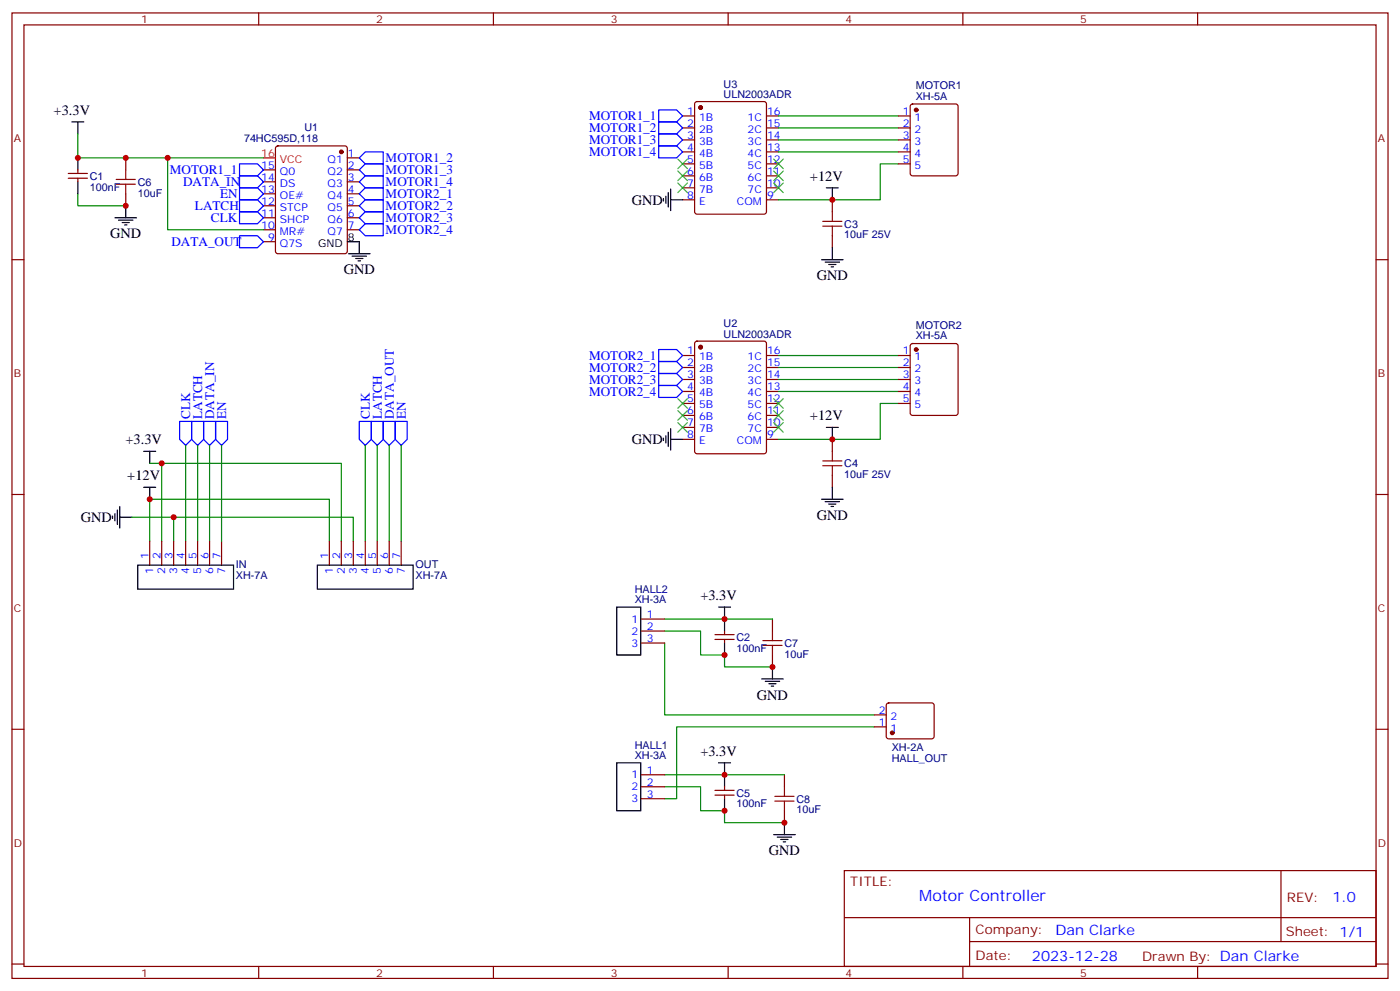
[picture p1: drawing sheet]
<svg xmlns="http://www.w3.org/2000/svg" width="412mm" height="292mm" viewBox="0 0 412 292" stroke-linecap="round" stroke-linejoin="round" font-family="sans-serif">
<g fill="none" stroke="#870000" stroke-width=".35">
<path d="M3.5 3.8h405.4v284.3h-405.4zM7.1 7.3h398.2v277.3h-398.2zM76.2 3.8v3.5M145.3 3.8v3.5M214.5 3.8v3.5M283.6 3.8v3.5M352.8 3.8v3.5M201.1 34.1h3.5M201.1 37.7h3.5M204.8 30.1l.5-.2h19.8l.6 .4 .1 32.1-.5 .6-20 .1-.6-.5-.1-32zM225.8 34.1h3.5M225.8 37.7h3.5"/>
<path d="M264.6 34.1h3.5M264.6 37.7h3.5M268.3 30.8l.5-.2h12.7l.7 .5v20l-.4 .6-13 .1-.6-.5-.1-20zM20.1 52.5h5.7M20.1 51.1h5.7M22.9 50v1.1M22.9 52.5v1.1M37 46.5v3.5M37 57.1v3.5M77.6 50h3.5M77.6 53.6h3.5M77.6 57.1h3.5"/>
<path d="M81.4 43.2l.4-.2h19.8l.7 .4v30.6l-.5 .7h-20l-.6-.4-.1-30.6zM102.3 46.5h3.5M102.3 50h3.5M102.3 53.6h3.5M102.3 57.1h3.5M201.1 41.2h3.5M201.1 44.7h3.5M201.1 48.3h3.5M201.1 51.8h3.5M201.1 55.3h3.5M201.1 58.8h3.5M225.8 41.2h3.5"/>
<path d="M225.8 44.7h3.5M225.8 48.3h3.5M225.8 51.8h3.5M225.8 55.3h3.5M225.8 58.8h3.5M245.2 58.8v3.6M264.6 41.2h3.5M264.6 44.7h3.5M264.6 48.3h3.5M3.5 76.5h3.6M77.6 60.6h3.5M77.6 64.1h3.5"/>
<path d="M77.6 67.7h3.5M77.6 71.2h3.5M102.3 60.6h3.5M102.3 64.1h3.5M102.3 67.7h3.5M245.2 69.4v3.6M405.3 76.5h3.6M201.1 104.7h3.5M201.1 108.2h3.5M201.1 111.8h3.5M201.1 115.3h3.5M201.1 118.8h3.5"/>
<path d="M204.8 100.7l.5-.2h19.8l.6 .4 .1 32-.5 .7h-20l-.6-.4-.1-32zM225.8 104.7h3.5M225.8 108.2h3.5M225.8 111.8h3.5M225.8 115.3h3.5M225.8 118.8h3.5M264.6 104.7h3.5M264.6 108.2h3.5M264.6 111.8h3.5M264.6 115.3h3.5M264.6 118.8h3.5M268.3 101.4l.5-.2h12.7l.7 .4v20l-.4 .7h-13l-.6-.4-.1-20z"/>
<path d="M201.1 122.3h3.5M201.1 125.9h3.5M201.1 129.4h3.5M225.8 122.3h3.5M225.8 125.9h3.5M225.8 129.4h3.5M245.2 129.4v3.5M245.2 140v3.5M3.5 145.6h3.6M44.1 159.4v7M47.6 159.4v7M51.2 159.4v7"/>
<path d="M54.7 159.4v7M58.2 159.4v7M61.7 159.4v7M65.3 159.4v7M97 159.4v7M100.5 159.4v7M104.1 159.4v7M107.6 159.4v7M111.1 159.4v7M114.7 159.4v7M118.2 159.4v7M405.3 145.6h3.6"/>
<path d="M188.7 182.3h7.1M188.7 185.8h7.1M188.7 189.4h7.1M210.6 188.3h5.7M210.6 186.9h5.7M213.4 185.8v1.1M213.4 188.3v1.1M227.5 182.3v3.5M227.5 192.9v3.5M3.5 214.8h3.6M257.5 214.1h3.6M257.5 210.5h3.6"/>
<path d="M261.3 207.2l.5-.2h12.7l.5 .2 .2 .5-.1 9.5-.6 .4-13-.1-.4-.6v-9.2zM405.3 214.8h3.6M188.7 228.2h7.1M188.7 231.7h7.1M188.7 235.2h7.1M210.6 234.2h5.7M210.6 232.8h5.7M213.4 231.7v1.1M213.4 234.2v1M231.1 228.2v3.5M231.1 238.8v3.5M248.7 256.4h156.6v28.2h-156.6z"/>
<path d="M377.3 256.4v20.9M248.7 270.2h156.5M285.6 277.3h119.6M285.6 270.2v14.2M3.5 283.9h3.6M76.2 284.6v3.5M145.3 284.6v3.5M214.5 284.6v3.5M283.6 284.6v3.5M352.8 284.6v3.5M405.3 283.9h3.6"/>
</g>
<g fill="#870000" stroke="#870000" stroke-width=".35">
<circle cx="100.5" cy="44.7" r=".53"/>
<circle cx="206.4" cy="31.7" r=".53"/>
<circle cx="206.4" cy="102.2" r=".53"/>
<circle cx="269.9" cy="32.4" r=".53"/>
<circle cx="269.9" cy="102.9" r=".53"/>
<circle cx="262.8" cy="215.8" r=".53"/>
</g>
<g fill="none" stroke="#000" stroke-width=".35">
<path d="M21.2 35.9h3.5M22.9 35.9v3.5M22.9 46.5v3.5M22.9 53.6v3.5M195.4 58.5v.7M196.1 57.8v2.1M196.8 56.7v4.3M197.6 58.8h3.5M197.6 55.7v6.3M243.4 55.3h3.5M245.2 55.3v3.5M33.9 64.1h6.3"/>
<path d="M34.9 64.8h4.3M36 65.5h2.1M36.7 66.3h.7M37 60.6v3.5M102.3 71.2h3.5v3.5M102.7 74.7h6.3M103.7 75.4h4.2M104.8 76.1h2.1M105.5 76.8h.7M242 76.5h6.4M243.1 77.2h4.2M244.1 77.9h2.1"/>
<path d="M244.8 78.6h.7M245.2 73v3.5M42.3 132.9h3.6M44.1 132.9v3.6M195.4 129v.8M196.1 128.3v2.2M196.8 127.3v4.2M197.6 126.2v6.4M197.6 129.4h3.5M243.4 125.9h3.5M245.2 125.9v3.5M33.2 152v.7"/>
<path d="M33.9 151.3v2.1M34.6 150.2v4.2M35.3 152.3h3.5M35.3 149.2v6.3M42.3 143.5h3.6M44.1 143.5v3.5M242 147h6.4M243.1 147.7h4.2M244.1 148.4h2.1M244.8 149.2h.7M245.2 143.5v3.5M40.6 166.4h28.2v7.1h-28.2z"/>
<path d="M93.5 166.4h28.2v7.1h-28.2zM181.7 178.8h7v14.1h-7zM211.7 178.8h3.5M213.4 178.8v7M213.4 189.4v3.5M224.4 200h6.3M227.5 196.4v3.6M225.4 200.7h4.3M226.5 201.4h2.1M227.2 202.1h.7M181.7 224.6h7v14.2h-7zM211.7 224.6h3.5"/>
<path d="M213.4 224.6v7.1M213.4 235.2v3.6M227.9 245.8h6.3M229 246.5h4.2M230 247.2h2.1M230.7 247.9h.7M231.1 242.3v3.5"/>
</g>
<path d="M77.6 46.5h3.5" fill="none" stroke="#f00" stroke-width=".35"/>
<g fill="none" stroke="#008700" stroke-width=".35">
<path d="M22.9 39.4v7.1h54.7M229.3 34.1h35.3M229.3 37.7h35.3M22.9 57.1v3.5h14.1M49.4 46.5v21.2h28.2M229.3 41.2h35.3M229.3 44.7h35.3M264.6 48.3h-5.3v10.5h-30M229.3 104.7h35.3M229.3 108.2h35.3M229.3 111.8h35.3M229.3 115.3h35.3"/>
<path d="M264.6 118.8h-5.3v10.6h-30M44.1 136.5h3.5v22.9M47.6 136.5h52.9v22.9M54.7 131.2v28.2M58.2 131.2v28.2M61.7 131.2v28.2M65.3 131.2v28.2M107.6 131.2v28.2M111.1 131.2v28.2M114.7 131.2v28.2M118.2 131.2v28.2M38.8 152.3h12.4v7.1"/>
<path d="M44.1 159.4v-12.4h52.9v12.4M51.2 152.3h52.9v7.1M195.8 185.8h10.6v7.1h7v3.5h14.1M195.8 189.4v21.1h61.7M195.8 182.3h31.7M257.5 214.1h-58.2v21.1h-3.5M195.8 231.7h10.6v7.1h7v3.5h17.7M195.8 228.2h35.3"/>
</g>
<g fill="none" stroke="#00f" stroke-width=".35">
<path d="M194 32.4h5.3l1.8 1.7-1.8 1.8h-5.3zM194 35.9h5.3l1.8 1.8-1.8 1.7h-5.3zM194 39.4h5.3l1.8 1.8-1.8 1.8h-5.3zM70.6 58.8h5.2l1.8 1.8-1.8 1.8h-5.2zM70.6 51.8h5.2l1.8 1.8-1.8 1.7h-5.2zM70.6 48.3h5.2l1.8 1.7-1.8 1.8h-5.2zM70.6 55.3h5.2l1.8 1.8-1.8 1.7h-5.2zM105.8 46.5l1.8-1.8h5.3v3.6h-5.3zM105.8 50l1.8-1.7h5.3v3.5h-5.3zM105.8 53.6l1.8-1.8h5.3v3.5h-5.3zM105.8 57.1l1.8-1.8h5.3v3.5h-5.3zM194 43h5.3l1.8 1.7-1.8 1.8h-5.3z"/>
<path d="M70.6 62.4h5.2l1.8 1.7-1.8 1.8h-5.2zM70.6 69.4h5.2l1.8 1.8-1.8 1.8h-5.2zM105.8 60.6l1.8-1.8h5.3v3.6h-5.3zM105.8 64.1l1.8-1.7h5.3v3.5h-5.3zM105.8 67.7l1.8-1.8h5.3v3.5h-5.3zM194 102.9h5.3l1.8 1.8-1.8 1.8h-5.3zM194 106.5h5.3l1.8 1.7-1.8 1.8h-5.3zM194 110h5.3l1.8 1.8-1.8 1.7h-5.3zM194 113.5h5.3l1.8 1.8-1.8 1.8h-5.3zM52.9 124.1h3.5v5.3l-1.7 1.8-1.8-1.8zM56.4 124.1h3.6v5.3l-1.8 1.8-1.8-1.8zM60 124.1h3.5v5.3l-1.8 1.8-1.7-1.8z"/>
<path d="M63.5 124.1h3.5v5.3l-1.7 1.8-1.8-1.8zM105.8 124.1h3.6v5.3l-1.8 1.8-1.8-1.8zM109.4 124.1h3.5v5.3l-1.8 1.8-1.7-1.8zM112.9 124.1h3.5v5.3l-1.7 1.8-1.8-1.8zM116.4 124.1h3.5v5.3l-1.7 1.8-1.8-1.8z"/>
</g>
<g fill="none" stroke="#a10000" stroke-width=".35">
<path d="M34.2 54.3h5.7M34.2 52.8h5.7M37 50v2.8M37 54.3v2.8M242.4 66.6h5.6M242.4 65.2h5.6M245.2 62.4v2.8M245.2 66.6v2.8M242.4 137.2h5.6M242.4 135.7h5.6M245.2 132.9v2.8M245.2 137.2v2.8"/>
<path d="M224.7 190.1h5.7M224.7 188.7h5.7M227.5 185.8v2.9M227.5 190.1v2.8M228.2 235.9h5.7M228.2 234.5h5.7M231.1 231.7v2.8M231.1 235.9v2.9"/>
</g>
<g fill="none" stroke="#3c3" stroke-width=".35">
<path d="M199.7 46.8l2.8 2.9M199.7 50.4l2.8 2.8M199.7 53.9l2.8 2.8M202.5 46.8l-2.8 2.9M202.5 50.4l-2.8 2.8M202.5 53.9l-2.8 2.8M227.9 53.9l2.8 2.8M227.9 50.4l2.8 2.8M227.9 46.8l2.8 2.9M230.7 53.9l-2.8 2.8M230.7 50.4l-2.8 2.8M230.7 46.8l-2.8 2.9"/>
<path d="M199.7 117.4l2.8 2.8M202.5 117.4l-2.8 2.8M227.9 117.4l2.8 2.8M230.7 117.4l-2.8 2.8M199.7 120.9l2.8 2.9M199.7 124.5l2.8 2.8M202.5 120.9l-2.8 2.9M202.5 124.5l-2.8 2.8M227.9 124.5l2.8 2.8M227.9 120.9l2.8 2.9M230.7 124.5l-2.8 2.8M230.7 120.9l-2.8 2.9"/>
</g>
<g fill="#c00">
<circle cx="44.1" cy="147" r=".88"/>
<circle cx="47.6" cy="136.5" r=".88"/>
<circle cx="51.2" cy="152.3" r=".88"/>
<circle cx="213.4" cy="182.3" r=".88"/>
<circle cx="213.4" cy="228.2" r=".88"/>
<circle cx="37" cy="46.5" r=".88"/>
<circle cx="37" cy="60.6" r=".88"/>
<circle cx="49.4" cy="46.5" r=".88"/>
<circle cx="245.2" cy="58.8" r=".88"/>
<circle cx="245.2" cy="129.4" r=".88"/>
<circle cx="231.1" cy="242.3" r=".88"/>
<circle cx="227.5" cy="196.4" r=".88"/>
<circle cx="22.9" cy="46.5" r=".88"/>
<circle cx="213.4" cy="192.9" r=".88"/>
<circle cx="213.4" cy="238.8" r=".88"/>
</g>
<text font-size="4.6" fill="#00f" x="270.8" y="265.4">Motor Controller</text>
<g font-size="4.2">
<text x="15.8" y="33.8">+3.3V</text>
<text x="238.6" y="53.2">+12V</text>
<text x="186.1" y="60.3">GND</text>
<text x="32.5" y="70.2">GND</text>
<text x="101.2" y="80.8">GND</text>
<text x="240.6" y="82.6">GND</text>
<text x="238.6" y="123.8">+12V</text>
<text x="37" y="130.8">+3.3V</text>
<text x="186.1" y="130.8">GND</text>
<text x="37.5" y="141.4">+12V</text>
<text x="23.8" y="153.8">GND</text>
<text x="240.6" y="153.1">GND</text>
<text x="206.3" y="176.7">+3.3V</text>
<text x="223" y="206">GND</text>
<text x="206.3" y="222.6">+3.3V</text>
<text x="226.5" y="251.9">GND</text>
</g>
<g font-size="4.2" fill="#00f">
<text x="392.5" y="265.7">1.0</text>
<text x="310.9" y="275.2">Dan Clarke</text>
<text x="304" y="283">2023-12-28</text>
</g>
<g font-size="3.9" fill="#00f">
<text x="173.5" y="35.4">MOTOR1_1</text>
<text x="173.5" y="38.9">MOTOR1_2</text>
<text x="113.6" y="47.8">MOTOR1_2</text>
<text x="173.5" y="42.4">MOTOR1_3</text>
<text x="173.5" y="46">MOTOR1_4</text>
<text x="50.1" y="51.3">MOTOR1_1</text>
<text x="113.6" y="51.4">MOTOR1_3</text>
<text x="53.9" y="54.8">DATA_IN</text>
<text x="64.8" y="58.3">EN</text>
<text x="113.6" y="54.9">MOTOR1_4</text>
<text x="113.6" y="58.4">MOTOR2_1</text>
<text x="57.4" y="61.9">LATCH</text>
<text x="62.1" y="65.4">CLK</text>
<text x="113.6" y="61.9">MOTOR2_2</text>
<text x="113.6" y="65.5">MOTOR2_3</text>
<text x="113.6" y="69">MOTOR2_4</text>
<text x="50.5" y="72.4">DATA_OUT</text>
<text x="173.5" y="106">MOTOR2_1</text>
<text x="173.5" y="109.5">MOTOR2_2</text>
<text x="173.5" y="113">MOTOR2_3</text>
<text x="173.5" y="116.5">MOTOR2_4</text>
<text x="56" y="123.4" transform="rotate(-90 56 123.4)">CLK</text>
<text x="59.6" y="123.4" transform="rotate(-90 59.6 123.4)">LATCH</text>
<text x="63.1" y="123.4" transform="rotate(-90 63.1 123.4)">DATA_IN</text>
<text x="66.6" y="123.4" transform="rotate(-90 66.6 123.4)">EN</text>
<text x="108.9" y="123.4" transform="rotate(-90 108.9 123.4)">CLK</text>
<text x="112.5" y="123.4" transform="rotate(-90 112.5 123.4)">LATCH</text>
<text x="116" y="123.4" transform="rotate(-90 116 123.4)">DATA_OUT</text>
<text x="119.5" y="123.4" transform="rotate(-90 119.5 123.4)">EN</text>
</g>
<g font-size="3.9" fill="#800">
<text x="250.5" y="261">TITLE:</text>
<text x="379.1" y="265.7">REV:</text>
<text x="287.4" y="275.2">Company:</text>
<text x="378.7" y="275.8">Sheet: 1/1</text>
<text x="287.4" y="282.9">Date:</text>
<text x="336.4" y="282.9">Drawn By: Dan Clarke</text>
</g>
<g font-size="3.2" fill="#800">
<text x="41.6" y="6.8">1</text>
<text x="110.8" y="6.8">2</text>
<text x="179.9" y="6.8">3</text>
<text x="249.1" y="6.8">4</text>
<text x="318.2" y="6.8">5</text>
<text x="4.1" y="41.9">A</text>
<text x="405.9" y="41.9">A</text>
<text x="4.1" y="111.1">B</text>
<text x="405.9" y="111.1">B</text>
<text x="4.1" y="180.2">C</text>
<text x="405.9" y="180.2">C</text>
<text x="4.1" y="249.3">D</text>
<text x="405.9" y="249.3">D</text>
<text x="41.6" y="287.6">1</text>
<text x="110.8" y="287.6">2</text>
<text x="179.9" y="287.6">3</text>
<text x="249.1" y="287.6">4</text>
<text x="318.2" y="287.6">5</text>
</g>
<g font-size="3.2" fill="#000080">
<text x="213.2" y="28.9">ULN2003ADR</text>
<text x="213.2" y="25.8">U3</text>
<text x="269.8" y="29.4">XH-5A</text>
<text x="269.8" y="26.2">MOTOR1</text>
<text x="71.9" y="41.8">74HC595D,118</text>
<text x="89.7" y="38.6">U1</text>
<text x="26.5" y="52.9">C1</text>
<text x="26.5" y="56.1">100nF</text>
<text x="40.6" y="57.9">10uF</text>
<text x="40.6" y="54.7">C6</text>
<text x="248.7" y="70.2">10uF 25V</text>
<text x="248.7" y="67.1">C3</text>
<text x="213.2" y="99.4">ULN2003ADR</text>
<text x="213.2" y="96.3">U2</text>
<text x="269.8" y="99.9">XH-5A</text>
<text x="269.8" y="96.8">MOTOR2</text>
<text x="248.7" y="137.6">C4</text>
<text x="248.7" y="140.8">10uF 25V</text>
<text x="69.5" y="167.2">IN</text>
<text x="122.4" y="167.2">OUT</text>
<text x="69.5" y="170.4">XH-7A</text>
<text x="122.4" y="170.4">XH-7A</text>
<text x="187" y="177.7">XH-3A</text>
<text x="187" y="174.6">HALL2</text>
<text x="217" y="191.9">100nF</text>
<text x="217" y="188.8">C2</text>
<text x="231.1" y="190.5">C7</text>
<text x="231.1" y="193.7">10uF</text>
<text x="187" y="220.5">HALL1</text>
<text x="262.7" y="221.3">XH-2A</text>
<text x="187" y="223.6">XH-3A</text>
<text x="262.7" y="224.4">HALL_OUT</text>
<text x="217" y="237.8">100nF</text>
<text x="217" y="234.6">C5</text>
<text x="234.6" y="239.6">10uF</text>
<text x="234.6" y="236.4">C8</text>
</g>
<g font-size="3.2" fill="#00f">
<text x="202.4" y="33.8">1</text>
<text x="205.9" y="35.6">1B</text>
<text x="220.2" y="35.6">1C</text>
<text x="226" y="33.8">16</text>
<text x="265.9" y="33.8">1</text>
<text x="269.4" y="35.6">1</text>
<text x="202.4" y="37.3">2</text>
<text x="202.4" y="40.9">3</text>
<text x="205.9" y="39.1">2B</text>
<text x="220.2" y="39.1">2C</text>
<text x="226" y="40.9">14</text>
<text x="226" y="37.3">15</text>
<text x="265.9" y="37.3">2</text>
<text x="265.9" y="40.9">3</text>
<text x="269.4" y="39.1">2</text>
<text x="96.5" y="47.9">Q1</text>
<text x="102.5" y="46.1">1</text>
<text x="202.4" y="44.4">4</text>
<text x="202.4" y="47.9">5</text>
<text x="205.9" y="42.6">3B</text>
<text x="205.9" y="46.1">4B</text>
<text x="220.2" y="46.1">4C</text>
<text x="220.2" y="42.6">3C</text>
<text x="226" y="47.9">12</text>
<text x="226" y="44.4">13</text>
<text x="265.9" y="44.4">4</text>
<text x="265.9" y="47.9">5</text>
<text x="269.4" y="42.6">3</text>
<text x="269.4" y="46.1">4</text>
<text x="76.9" y="53.2">14</text>
<text x="76.9" y="49.7">15</text>
<text x="82.4" y="51.4">Q0</text>
<text x="96.5" y="51.4">Q2</text>
<text x="102.5" y="49.7">2</text>
<text x="102.5" y="53.2">3</text>
<text x="202.4" y="51.4">6</text>
<text x="205.9" y="49.7">5B</text>
<text x="205.9" y="53.2">6B</text>
<text x="220.2" y="53.2">6C</text>
<text x="220.2" y="49.7">5C</text>
<text x="226" y="51.4">11</text>
<text x="269.4" y="49.7">5</text>
<text x="76.9" y="56.7">13</text>
<text x="82.4" y="58.5">OE#</text>
<text x="82.4" y="55">DS</text>
<text x="96.5" y="55">Q3</text>
<text x="96.5" y="58.5">Q4</text>
<text x="102.5" y="56.7">4</text>
<text x="202.4" y="55">7</text>
<text x="202.4" y="58.5">8</text>
<text x="205.9" y="56.7">7B</text>
<text x="220.2" y="56.7">7C</text>
<text x="226" y="58.5">9</text>
<text x="226" y="55">10</text>
<text x="76.9" y="63.8">11</text>
<text x="76.9" y="60.3">12</text>
<text x="82.4" y="65.5">SHCP</text>
<text x="82.4" y="62">STCP</text>
<text x="96.5" y="62">Q5</text>
<text x="96.5" y="65.5">Q6</text>
<text x="102.5" y="60.3">5</text>
<text x="102.5" y="63.8">6</text>
<text x="205.9" y="60.3">E</text>
<text x="217.1" y="60.3">COM</text>
<text x="76.9" y="67.3">10</text>
<text x="78.9" y="70.8">9</text>
<text x="82.4" y="69.1">MR#</text>
<text x="96.5" y="69.1">Q7</text>
<text x="102.5" y="67.3">7</text>
<text x="82.4" y="72.6">Q7S</text>
<text x="202.4" y="104.4">1</text>
<text x="202.4" y="107.9">2</text>
<text x="205.9" y="106.1">1B</text>
<text x="220.2" y="106.1">1C</text>
<text x="226" y="107.9">15</text>
<text x="226" y="104.4">16</text>
<text x="265.9" y="104.4">1</text>
<text x="265.9" y="107.9">2</text>
<text x="269.4" y="106.1">1</text>
<text x="202.4" y="111.4">3</text>
<text x="205.9" y="109.6">2B</text>
<text x="205.9" y="113.2">3B</text>
<text x="220.2" y="113.2">3C</text>
<text x="220.2" y="109.6">2C</text>
<text x="226" y="111.4">14</text>
<text x="265.9" y="111.4">3</text>
<text x="269.4" y="109.6">2</text>
<text x="269.4" y="113.2">3</text>
<text x="202.4" y="114.9">4</text>
<text x="202.4" y="118.5">5</text>
<text x="205.9" y="116.7">4B</text>
<text x="220.2" y="116.7">4C</text>
<text x="226" y="118.5">12</text>
<text x="226" y="114.9">13</text>
<text x="265.9" y="114.9">4</text>
<text x="265.9" y="118.5">5</text>
<text x="269.4" y="116.7">4</text>
<text x="202.4" y="122">6</text>
<text x="202.4" y="125.5">7</text>
<text x="205.9" y="120.2">5B</text>
<text x="205.9" y="123.8">6B</text>
<text x="220.2" y="123.8">6C</text>
<text x="220.2" y="120.2">5C</text>
<text x="226" y="125.5">10</text>
<text x="226" y="122">11</text>
<text x="269.4" y="120.2">5</text>
<text x="202.4" y="129">8</text>
<text x="205.9" y="127.3">7B</text>
<text x="205.9" y="130.8">E</text>
<text x="217.1" y="130.8">COM</text>
<text x="220.2" y="127.3">7C</text>
<text x="226" y="129">9</text>
<text x="43.7" y="164.7" transform="rotate(-90 43.7 164.7)">1</text>
<text x="47.3" y="164.7" transform="rotate(-90 47.3 164.7)">2</text>
<text x="50.8" y="164.7" transform="rotate(-90 50.8 164.7)">3</text>
<text x="54.3" y="164.7" transform="rotate(-90 54.3 164.7)">4</text>
<text x="57.9" y="164.7" transform="rotate(-90 57.9 164.7)">5</text>
<text x="61.4" y="164.7" transform="rotate(-90 61.4 164.7)">6</text>
<text x="64.9" y="164.7" transform="rotate(-90 64.9 164.7)">7</text>
<text x="96.7" y="164.7" transform="rotate(-90 96.7 164.7)">1</text>
<text x="100.2" y="164.7" transform="rotate(-90 100.2 164.7)">2</text>
<text x="103.7" y="164.7" transform="rotate(-90 103.7 164.7)">3</text>
<text x="107.2" y="164.7" transform="rotate(-90 107.2 164.7)">4</text>
<text x="110.8" y="164.7" transform="rotate(-90 110.8 164.7)">5</text>
<text x="114.3" y="164.7" transform="rotate(-90 114.3 164.7)">6</text>
<text x="117.8" y="164.7" transform="rotate(-90 117.8 164.7)">7</text>
<text x="45.2" y="169.2" transform="rotate(-90 45.2 169.2)">1</text>
<text x="48.7" y="169.2" transform="rotate(-90 48.7 169.2)">2</text>
<text x="52.2" y="169.2" transform="rotate(-90 52.2 169.2)">3</text>
<text x="55.7" y="169.2" transform="rotate(-90 55.7 169.2)">4</text>
<text x="59.3" y="169.2" transform="rotate(-90 59.3 169.2)">5</text>
<text x="62.8" y="169.2" transform="rotate(-90 62.8 169.2)">6</text>
<text x="66.3" y="169.2" transform="rotate(-90 66.3 169.2)">7</text>
<text x="98.1" y="169.2" transform="rotate(-90 98.1 169.2)">1</text>
<text x="101.6" y="169.2" transform="rotate(-90 101.6 169.2)">2</text>
<text x="105.1" y="169.2" transform="rotate(-90 105.1 169.2)">3</text>
<text x="108.7" y="169.2" transform="rotate(-90 108.7 169.2)">4</text>
<text x="112.2" y="169.2" transform="rotate(-90 112.2 169.2)">5</text>
<text x="115.7" y="169.2" transform="rotate(-90 115.7 169.2)">6</text>
<text x="119.2" y="169.2" transform="rotate(-90 119.2 169.2)">7</text>
<text x="186" y="183.4">1</text>
<text x="190.5" y="182">1</text>
<text x="190.5" y="185.5">2</text>
<text x="186" y="186.9">2</text>
<text x="186" y="190.4">3</text>
<text x="190.5" y="189">3</text>
<text x="258.9" y="213.7">1</text>
<text x="258.9" y="210.2">2</text>
<text x="262.4" y="215.5">1</text>
<text x="262.4" y="211.9">2</text>
<text x="190.5" y="227.8">1</text>
<text x="186" y="229.2">1</text>
<text x="186" y="232.8">2</text>
<text x="190.5" y="231.4">2</text>
<text x="186" y="236.3">3</text>
<text x="190.5" y="234.9">3</text>
</g>
<g font-size="3.2" fill="#f00">
<text x="76.9" y="46.1">16</text>
<text x="82.4" y="47.9">VCC</text>
</g>
<g font-size="3.2">
<text x="102.5" y="70.8">8</text>
<text x="93.7" y="72.6">GND</text>
</g>
</svg>
